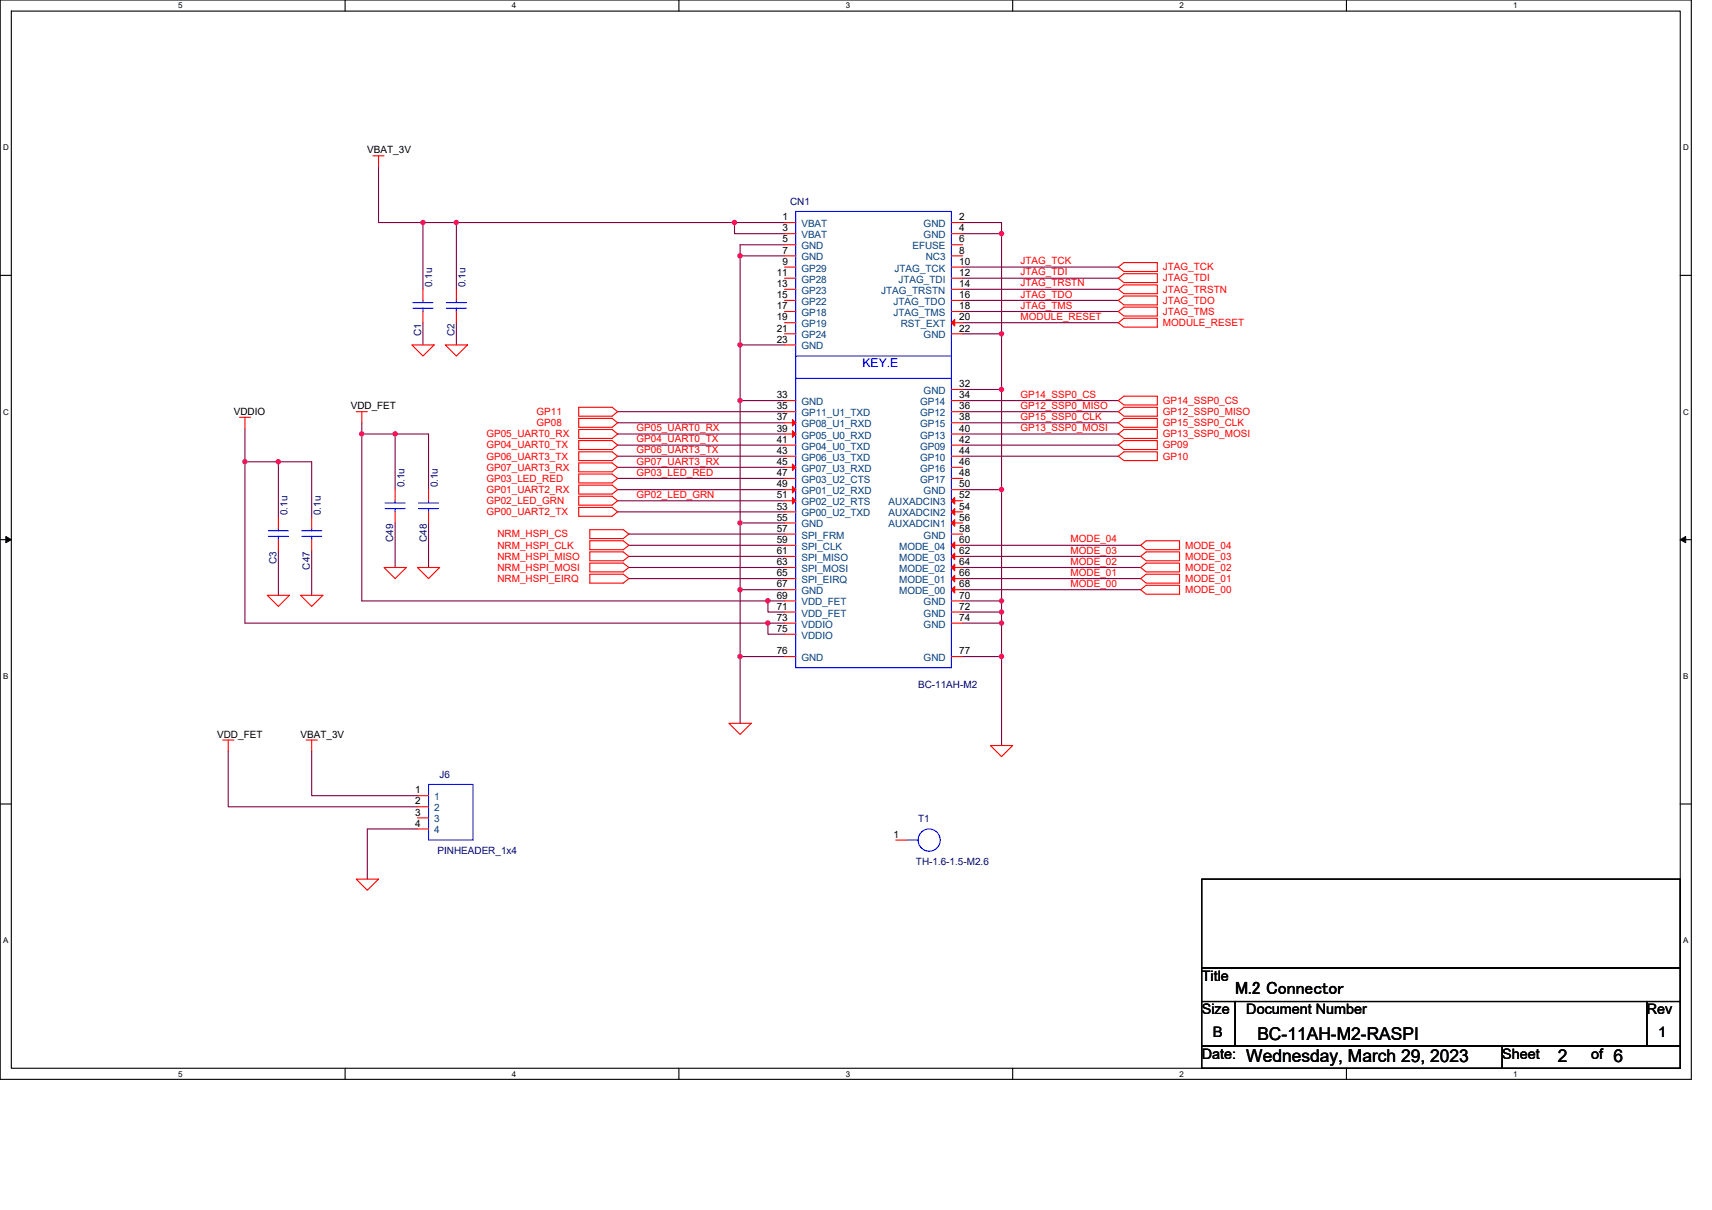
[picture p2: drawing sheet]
<svg xmlns="http://www.w3.org/2000/svg" width="297mm" height="210mm" viewBox="0 0 297 210" stroke-linecap="round" stroke-linejoin="round" font-family="sans-serif">
<path d="M0 0h293.5v187.2h-293.5zM2 1.9h289.5v183.4h-289.5z" fill="none" stroke="#000" stroke-width=".19"/>
<g fill="#fff">
<path d="M30.9 .2h.8v1.6h-.8z"/>
<path d="M30.9 185.5h.8v1.6h-.8z"/>
</g>
<path d="M59.9 0v1.9M59.9 185.3v1.9" fill="none" stroke="#000" stroke-width=".19"/>
<g fill="#fff">
<path d="M88.8 .2h.8v1.6h-.8z"/>
<path d="M88.8 185.5h.8v1.6h-.8z"/>
</g>
<path d="M117.8 0v1.9M117.8 185.3v1.9" fill="none" stroke="#000" stroke-width=".19"/>
<g fill="#fff">
<path d="M146.7 .2h.8v1.6h-.8z"/>
<path d="M146.7 185.5h.8v1.6h-.8z"/>
</g>
<path d="M175.7 0v1.9M175.7 185.3v1.9" fill="none" stroke="#000" stroke-width=".19"/>
<g fill="#fff">
<path d="M204.7 .2h.7v1.6h-.7z"/>
<path d="M204.7 185.5h.7v1.6h-.7z"/>
</g>
<path d="M233.6 0v1.9M233.6 185.3v1.9" fill="none" stroke="#000" stroke-width=".19"/>
<g fill="#fff">
<path d="M262.6 .2h.7v1.6h-.7z"/>
<path d="M262.6 185.5h.7v1.6h-.7z"/>
<path d="M.5 24.8h1v1.6h-1z"/>
<path d="M292 24.8h1v1.6h-1z"/>
<path d="M.5 70.7h1v1.5h-1z"/>
<path d="M292 70.7h1v1.5h-1z"/>
</g>
<path d="M0 47.8h2M291.5 47.8h2" fill="none" stroke="#000" stroke-width=".19"/>
<g fill="#fff">
<path d="M.5 116.5h.9v1.6h-.9z"/>
<path d="M292 116.5h.9v1.6h-.9z"/>
</g>
<path d="M0 93.6h2M291.5 93.6h2" fill="none" stroke="#000" stroke-width=".19"/>
<path d="M1 93.1l1 .5-1 .5zM291.5 93.6l1-.5v1z" fill="#000" stroke="#000" stroke-width=".17"/>
<g fill="#fff">
<path d="M.5 162.4h.9v1.5h-.9z"/>
<path d="M292 162.4h.9v1.5h-.9z"/>
</g>
<path d="M0 139.5h2M291.5 139.5h2M208.5 152.5h83v15.4h-83zM208.5 167.9h83v5.8h-83zM208.5 173.7h5.8v7.8h-5.8zM214.3 173.7h71.4v7.8h-71.4zM285.7 173.7h5.8v7.8h-5.8zM208.5 181.5h52.1v3.8h-52.1zM260.6 181.5h30.9v3.8h-30.9z" fill="none" stroke="#000" stroke-width=".19"/>
<g fill="none" stroke="#800040" stroke-width=".19">
<path d="M65.7 29v9.6h7.7M73.4 38.6v11.6M73.4 38.6h5.8M79.2 38.6v11.6M79.2 38.6h48.2M127.4 38.6v1.9h8.7M127.4 38.6h8.7M167 38.6h6.8v1.9M73.4 56v3.8M79.2 56v3.8M128.4 44.4h7.7M128.4 44.4v15.4"/>
<path d="M128.4 59.8h7.7M128.4 59.8v9.7M136.1 42.5h-7.7v1.9M167 52.1h27M167 48.3h27M167 46.3h27M167 54h27M167 50.2h27M167 56h27M167 40.5h6.8M167 57.9h6.8M173.8 40.5v17.4"/>
<path d="M173.8 57.9v9.7M42.5 74.3v5.8M62.8 73.3v2h5.8M62.8 75.3v28.9h70.4M68.6 75.3v9.6M68.6 75.3h5.8v9.6M107.2 77.2h28.9M107.2 75.3h28.9M107.2 79.1h28.9M107.2 71.4h28.9M107.2 73.3h28.9M128.4 69.5h7.7"/>
<path d="M128.4 69.5v21.2M167 71.4h27M167 75.3h27M167 69.5h27M167 73.3h27M167 77.2h27M167 79.1h27M167 67.6h6.8M173.8 67.6v17.3M42.5 80.1v28h90.7M42.5 80.1h5.8M48.3 95.5v7.8"/>
<path d="M48.3 80.1h5.8v9.7M48.3 80.1v9.7M54.1 95.5v7.8M68.6 90.7v7.7M74.4 90.7v7.7M107.2 88.8h28.9M107.2 84.9h28.9M107.2 86.9h28.9M107.2 83h28.9M107.2 81.1h28.9M109.1 92.6h27M109.1 98.4h27"/>
<path d="M109.1 94.6h27M109.1 96.5h27M128.4 90.7h7.7M128.4 90.7v11.6M167 94.6h30.9M167 96.5h30.9M167 98.4h30.9M167 84.9h6.8M173.8 84.9v19.3M109.1 100.4h27M128.4 102.3h7.7M128.4 113.9h7.7"/>
<path d="M128.4 102.3v11.6M128.4 113.9v11.6M133.2 108.1v1.9h2.9M133.2 108.1h2.9M133.2 104.2v2h2.9M133.2 104.2h2.9M167 100.4h30.9M167 102.3h30.9M167 104.2h6.8M167 106.2h6.8M167 108.1h6.8M167 113.9h6.8"/>
<path d="M173.8 104.2v2M173.8 106.2v1.9M173.8 108.1v5.8M173.8 113.9v15.4M39.6 130.3v9.7h32.8M54.1 130.3v7.7h18.3M72.4 143.8h-8.7v8.7"/>
</g>
<g fill="#f0f" stroke="#f0f" stroke-width=".19">
<circle cx="73.4" cy="38.6" r=".38"/>
<circle cx="79.2" cy="38.6" r=".38"/>
<circle cx="127.4" cy="38.6" r=".38"/>
<circle cx="133.2" cy="108.1" r=".38"/>
<circle cx="128.4" cy="59.8" r=".38"/>
<circle cx="128.4" cy="44.4" r=".38"/>
<circle cx="128.4" cy="69.5" r=".38"/>
<circle cx="128.4" cy="102.3" r=".38"/>
<circle cx="128.4" cy="90.7" r=".38"/>
<circle cx="173.8" cy="57.9" r=".38"/>
<circle cx="173.8" cy="40.5" r=".38"/>
<circle cx="173.8" cy="67.6" r=".38"/>
<circle cx="173.8" cy="104.2" r=".38"/>
<circle cx="173.8" cy="84.9" r=".38"/>
<circle cx="173.8" cy="108.1" r=".38"/>
<circle cx="173.8" cy="106.2" r=".38"/>
<circle cx="48.3" cy="80.1" r=".38"/>
<circle cx="42.5" cy="80.1" r=".38"/>
<circle cx="128.4" cy="113.9" r=".38"/>
<circle cx="173.8" cy="113.9" r=".38"/>
<circle cx="68.6" cy="75.3" r=".38"/>
<circle cx="133.2" cy="104.2" r=".38"/>
<circle cx="62.8" cy="75.3" r=".38"/>
</g>
<g fill="none" stroke="#f00" stroke-width=".19">
<path d="M64.7 27h1.9M65.7 27v2M136.1 38.6h2M165.1 38.6h1.9M71.5 59.8h3.8l-1.9 2zM73.4 50.2v1.9M73.4 54v2M77.3 59.8h3.8l-1.9 2zM79.2 50.2v1.9M79.2 54v2M136.1 40.5h2M136.1 42.5h2"/>
<path d="M136.1 44.4h2M136.1 46.3h2M136.1 48.3h2M136.1 50.2h2M136.1 52.1h2M136.1 54h2M136.1 56h2M136.1 57.9h2M136.1 59.8h2M165.1 40.5h1.9M165.1 42.5h1.9M165.1 44.4h1.9"/>
<path d="M165.1 46.3h1.9M165.1 48.3h1.9M165.1 50.2h1.9M165.1 52.1h1.9M165.1 54h1.9M165.1 56h1.9M165.1 57.9h1.9M194 48.3l1-.8h5.8v1.5h-5.8zM194 46.3l1-.7h5.8v1.5h-5.8zM194 54l1-.7h5.8v1.5h-5.8zM194 50.2l1-.8h5.8v1.5h-5.8zM194 56l1-.8h5.8v1.5h-5.8z"/>
<path d="M194 52.1l1-.7h5.8v1.5h-5.8zM41.5 72.4h2M42.5 72.4v1.9M61.8 71.4h1.9M62.8 71.4v1.9M100.4 76.4h5.8l1 .8-1 .8h-5.8zM100.4 74.5h5.8l1 .8-1 .8h-5.8zM100.4 78.4h5.8l1 .7-1 .8h-5.8zM100.4 70.7h5.8l1 .7-1 .8h-5.8zM100.4 72.6h5.8l1 .7-1 .8h-5.8zM136.1 69.5h2M136.1 71.4h2"/>
<path d="M136.1 73.3h2M136.1 75.3h2M136.1 77.2h2M136.1 79.1h2M165.1 67.6h1.9M165.1 69.5h1.9M165.1 71.4h1.9M165.1 73.3h1.9M165.1 75.3h1.9M165.1 77.2h1.9M165.1 79.1h1.9M194 77.2l1-.8h5.8v1.6h-5.8z"/>
<path d="M194 79.1l1-.7h5.8v1.5h-5.8zM194 71.4l1-.7h5.8v1.5h-5.8zM194 75.3l1-.8h5.8v1.6h-5.8zM194 69.5l1-.8h5.8v1.6h-5.8zM194 73.3l1-.7h5.8v1.5h-5.8zM48.3 89.8v1.9M48.3 93.6v1.9M54.1 89.8v1.9M54.1 93.6v1.9M66.6 98.4h3.9l-1.9 2zM68.6 84.9v2M68.6 88.8v1.9"/>
<path d="M72.4 98.4h3.9l-1.9 2zM74.4 84.9v2M74.4 88.8v1.9M100.4 88h5.8l1 .8-1 .8h-5.8zM100.4 84.2h5.8l1 .7-1 .8h-5.8zM100.4 80.3h5.8l1 .8-1 .8h-5.8zM100.4 86.1h5.8l1 .8-1 .7h-5.8zM100.4 82.2h5.8l1 .8-1 .8h-5.8zM102.3 91.9h5.8l1 .7-1 .8h-5.8zM102.3 93.8h5.8l1 .8-1 .8h-5.8zM102.3 95.7h5.8l1 .8-1 .8h-5.8zM102.3 97.7h5.8l1 .7-1 .8h-5.8z"/>
<path d="M102.3 99.6h5.8l1 .8-1 .8h-5.8zM136.1 81.1h2M136.1 83h2M136.1 84.9h2M136.1 86.9h2M136.1 88.8h2M136.1 90.7h2M136.1 92.6h2M136.1 94.6h2M136.1 96.5h2M136.1 98.4h2M165.1 81.1h1.9"/>
<path d="M165.1 83h1.9M165.1 84.9h1.9M165.1 86.9h1.9M165.1 88.8h1.9M165.1 90.7h1.9M165.1 92.6h1.9M165.1 94.6h1.9M165.1 96.5h1.9M165.1 98.4h1.9M197.9 94.6l1-.8h5.8v1.6h-5.8zM197.9 96.5l1-.8h5.8v1.6h-5.8zM197.9 98.4l1-.7h5.8v1.5h-5.8z"/>
<path d="M46.4 103.3h3.8l-1.9 1.9zM52.2 103.3h3.8l-1.9 1.9zM136.1 100.4h2M136.1 102.3h2M136.1 104.2h2M136.1 106.2h2M136.1 108.1h2M136.1 110h2M136.1 113.9h2M165.1 100.4h1.9M165.1 102.3h1.9M165.1 104.2h1.9"/>
<path d="M165.1 106.2h1.9M165.1 108.1h1.9M165.1 113.9h1.9M197.9 100.4l1-.8h5.8v1.6h-5.8zM197.9 102.3l1-.8h5.8v1.6h-5.8zM38.6 128.4h2M39.6 128.4v1.9M53.1 128.4h2M54.1 128.4v1.9M72.4 138h2M72.4 140h2M126.5 125.5h3.8l-1.9 1.9z"/>
<path d="M171.8 129.3h3.9l-1.9 2zM61.8 152.5h3.9l-2 1.9zM72.4 141.9h2M72.4 143.8h2M155.4 145.7h2"/>
</g>
<g fill="none" stroke="#00f" stroke-width=".19">
<path d="M138.1 36.7h27v79.1h-27zM71.6 53.5h3.5M71.6 52.5h3.5M73.4 52.1v.4M73.4 53.5v.5M77.4 53.5h3.5M77.4 52.5h3.5M79.2 52.1v.4M79.2 53.5v.5M138.1 61.8h27M138.1 65.6h27M46.6 93h3.4"/>
<path d="M46.6 92.1h3.4M48.3 91.7v.4M48.3 93v.6M52.3 93h3.5M52.3 92.1h3.5M54.1 91.7v.4M54.1 93v.6M66.8 88.2h3.5M66.8 87.2h3.5M68.6 86.9v.3M68.6 88.2v.6M72.6 88.2h3.5"/>
<path d="M72.6 87.2h3.5M74.4 86.9v.3M74.4 88.2v.6M74.4 136.1h7.7v9.6h-7.7zM157.4 145.7h1.9"/>
<circle cx="161.2" cy="145.7" r="1.92"/>
</g>
<g fill="#f00" stroke="#f00" stroke-width=".19">
<path d="M165.1 56l.5-.6v1.2z"/>
<path d="M137.5 72.8l.6 .5-.6 .6z"/>
<path d="M137.5 74.7l.6 .6-.6 .6z"/>
<path d="M137.5 80.5l.6 .6-.6 .5z"/>
<path d="M137.5 84.4l.6 .5-.6 .6z"/>
<path d="M137.5 86.3l.6 .6-.6 .5z"/>
<path d="M165.1 86.9l.5-.6v1.1z"/>
<path d="M165.1 88.8l.5-.6v1.2z"/>
<path d="M165.1 90.7l.5-.6v1.2z"/>
<path d="M165.1 94.6l.5-.6v1.2z"/>
<path d="M165.1 96.5l.5-.6v1.2z"/>
<path d="M165.1 98.4l.5-.5v1.1z"/>
<path d="M165.1 100.4l.5-.6v1.1z"/>
<path d="M165.1 102.3l.5-.6v1.2z"/>
</g>
<g font-size="3.1">
<text x="214.3" y="172.5">M.2 Connector</text>
<text x="216.2" y="184.2">Wednesday, March 29, 2023</text>
<text x="218.2" y="180.3">BC-11AH-M2-RASPI</text>
<text x="270.3" y="184.2">2</text>
<text x="279.9" y="184.2">6</text>
</g>
<g font-size="2.5">
<text x="208.5" y="170.2">Title</text>
<text x="208.5" y="176">Size</text>
<text x="210.5" y="179.8">B</text>
<text x="216.2" y="176">Document Number</text>
<text x="285.7" y="176">Rev</text>
<text x="287.7" y="179.8">1</text>
<text x="208.5" y="183.7">Date:</text>
<text x="260.6" y="183.7">Sheet</text>
<text x="276.1" y="183.7">of</text>
</g>
<text font-size="2.1" fill="#00f" x="149.6" y="63.7">KEY.E</text>
<g font-size="1.7">
<text x="63.7" y="26.6">VBAT_3V</text>
<text x="135.7" y="38.2">1</text>
<text x="135.7" y="40.1">3</text>
<text x="166.4" y="38.2">2</text>
<text x="166.4" y="40.1">4</text>
<text x="134.8" y="47.9">11</text>
<text x="135.7" y="42.1">5</text>
<text x="135.7" y="44">7</text>
<text x="135.7" y="45.9">9</text>
<text x="166.4" y="47.9">12</text>
<text x="166.4" y="44">8</text>
<text x="166.4" y="45.9">10</text>
<text x="166.4" y="42.1">6</text>
<text x="134.8" y="49.8">13</text>
<text x="134.8" y="51.7">15</text>
<text x="134.8" y="53.6">17</text>
<text x="166.4" y="51.7">16</text>
<text x="166.4" y="49.8">14</text>
<text x="166.4" y="53.6">18</text>
<text x="134.8" y="55.6">19</text>
<text x="134.8" y="57.5">21</text>
<text x="134.8" y="59.4">23</text>
<text x="166.4" y="55.6">20</text>
<text x="166.4" y="57.5">22</text>
<text x="60.9" y="71">VDD_FET</text>
<text x="134.8" y="69.1">33</text>
<text x="134.8" y="71">35</text>
<text x="166.4" y="67.2">32</text>
<text x="166.4" y="69.1">34</text>
<text x="166.4" y="71">36</text>
<text x="40.6" y="72">VDDIO</text>
<text x="134.8" y="72.9">37</text>
<text x="134.8" y="74.9">39</text>
<text x="134.8" y="76.8">41</text>
<text x="166.4" y="72.9">38</text>
<text x="166.4" y="74.9">40</text>
<text x="166.4" y="76.8">42</text>
<text x="134.8" y="78.7">43</text>
<text x="134.8" y="80.7">45</text>
<text x="134.8" y="82.6">47</text>
<text x="166.4" y="78.7">44</text>
<text x="166.4" y="80.7">46</text>
<text x="166.4" y="82.6">48</text>
<text x="134.8" y="84.5">49</text>
<text x="134.8" y="86.5">51</text>
<text x="134.8" y="88.4">53</text>
<text x="166.4" y="84.5">50</text>
<text x="166.4" y="86.5">52</text>
<text x="166.4" y="88.4">54</text>
<text x="134.8" y="90.3">55</text>
<text x="134.8" y="92.2">57</text>
<text x="134.8" y="94.2">59</text>
<text x="166.4" y="92.2">58</text>
<text x="166.4" y="90.3">56</text>
<text x="166.4" y="94.2">60</text>
<text x="134.8" y="96.1">61</text>
<text x="134.8" y="98">63</text>
<text x="134.8" y="100">65</text>
<text x="134.8" y="101.9">67</text>
<text x="166.4" y="96.1">62</text>
<text x="166.4" y="98">64</text>
<text x="166.4" y="100">66</text>
<text x="166.4" y="101.9">68</text>
<text x="134.8" y="103.8">69</text>
<text x="134.8" y="105.8">71</text>
<text x="134.8" y="107.7">73</text>
<text x="166.4" y="103.8">70</text>
<text x="166.4" y="105.8">72</text>
<text x="166.4" y="107.7">74</text>
<text x="134.8" y="109.6">75</text>
<text x="134.8" y="113.5">76</text>
<text x="166.4" y="113.5">77</text>
<text x="37.7" y="128">VDD_FET</text>
<text x="52.2" y="128">VBAT_3V</text>
<text x="72" y="137.6">1</text>
<text x="72" y="139.6">2</text>
<text x="72" y="141.5">3</text>
<text x="72" y="143.4">4</text>
<text x="155" y="145.3">1</text>
</g>
<g font-size="1.7" fill="#000080">
<text x="137.1" y="35.5">CN1</text>
<text x="75" y="49.8" transform="rotate(-90 75 49.8)">0.1u</text>
<text x="80.8" y="49.8" transform="rotate(-90 80.8 49.8)">0.1u</text>
<text x="73.1" y="58.3" transform="rotate(-90 73.1 58.3)">C1</text>
<text x="78.9" y="58.3" transform="rotate(-90 78.9 58.3)">C2</text>
<text x="49.9" y="89.4" transform="rotate(-90 49.9 89.4)">0.1u</text>
<text x="55.7" y="89.4" transform="rotate(-90 55.7 89.4)">0.1u</text>
<text x="70.2" y="84.5" transform="rotate(-90 70.2 84.5)">0.1u</text>
<text x="76" y="84.5" transform="rotate(-90 76 84.5)">0.1u</text>
<text x="68.2" y="94" transform="rotate(-90 68.2 94)">C49</text>
<text x="74" y="94" transform="rotate(-90 74 94)">C48</text>
<text x="48" y="97.9" transform="rotate(-90 48 97.9)">C3</text>
<text x="53.8" y="98.8" transform="rotate(-90 53.8 98.8)">C47</text>
<text x="159.3" y="119.3">BC-11AH-M2</text>
<text x="76.3" y="134.9">J6</text>
<text x="159.3" y="142.7">T1</text>
<text x="75.9" y="148.1">PINHEADER_1x4</text>
<text x="158.9" y="150">TH-1.6-1.5-M2.6</text>
</g>
<g font-size="1.7" fill="#004080">
<text x="139" y="39.4">VBAT</text>
<text x="139" y="41.3">VBAT</text>
<text x="160.2" y="39.4">GND</text>
<text x="160.2" y="41.3">GND</text>
<text x="139" y="43.2">GND</text>
<text x="139" y="45.2">GND</text>
<text x="139" y="47.1">GP29</text>
<text x="155.2" y="47.1">JTAG_TCK</text>
<text x="158.3" y="43.2">EFUSE</text>
<text x="160.6" y="45.2">NC3</text>
<text x="139" y="49">GP28</text>
<text x="139" y="51">GP23</text>
<text x="139" y="52.9">GP22</text>
<text x="152.9" y="51">JTAG_TRSTN</text>
<text x="155" y="52.9">JTAG_TDO</text>
<text x="155.9" y="49">JTAG_TDI</text>
<text x="139" y="54.8">GP18</text>
<text x="139" y="56.8">GP19</text>
<text x="139" y="58.7">GP24</text>
<text x="155" y="54.8">JTAG_TMS</text>
<text x="156.3" y="56.8">RST_EXT</text>
<text x="160.2" y="58.7">GND</text>
<text x="139" y="60.6">GND</text>
<text x="139" y="70.3">GND</text>
<text x="159.6" y="70.3">GP14</text>
<text x="160.2" y="68.3">GND</text>
<text x="139" y="72.2">GP11_U1_TXD</text>
<text x="139" y="74.1">GP08_U1_RXD</text>
<text x="139" y="76.1">GP05_U0_RXD</text>
<text x="139" y="78">GP04_U0_TXD</text>
<text x="159.6" y="72.2">GP12</text>
<text x="159.6" y="74.1">GP15</text>
<text x="159.6" y="76.1">GP13</text>
<text x="159.6" y="78">GP09</text>
<text x="139" y="79.9">GP06_U3_TXD</text>
<text x="139" y="81.9">GP07_U3_RXD</text>
<text x="139" y="83.8">GP03_U2_CTS</text>
<text x="159.6" y="79.9">GP10</text>
<text x="159.6" y="81.9">GP16</text>
<text x="159.6" y="83.8">GP17</text>
<text x="139" y="85.7">GP01_U2_RXD</text>
<text x="139" y="87.7">GP02_U2_RTS</text>
<text x="139" y="89.6">GP00_U2_TXD</text>
<text x="154.2" y="87.7">AUXADCIN3</text>
<text x="154.2" y="89.6">AUXADCIN2</text>
<text x="160.2" y="85.7">GND</text>
<text x="139" y="91.5">GND</text>
<text x="139" y="93.4">SPI_FRM</text>
<text x="139" y="95.4">SPI_CLK</text>
<text x="154.2" y="91.5">AUXADCIN1</text>
<text x="156" y="95.4">MODE_04</text>
<text x="160.2" y="93.4">GND</text>
<text x="139" y="97.3">SPI_MISO</text>
<text x="139" y="99.2">SPI_MOSI</text>
<text x="139" y="101.2">SPI_EIRQ</text>
<text x="156" y="97.3">MODE_03</text>
<text x="156" y="99.2">MODE_02</text>
<text x="156" y="101.2">MODE_01</text>
<text x="139" y="103.1">GND</text>
<text x="139" y="105">VDD_FET</text>
<text x="139" y="107">VDD_FET</text>
<text x="156" y="103.1">MODE_00</text>
<text x="160.2" y="105">GND</text>
<text x="160.2" y="107">GND</text>
<text x="139" y="108.9">VDDIO</text>
<text x="139" y="110.8">VDDIO</text>
<text x="160.2" y="108.9">GND</text>
<text x="139" y="114.7">GND</text>
<text x="160.2" y="114.7">GND</text>
<text x="75.3" y="138.8">1</text>
<text x="75.3" y="140.7">2</text>
<text x="75.3" y="142.7">3</text>
<text x="75.3" y="144.6">4</text>
</g>
<g font-size="1.7" fill="#f00">
<text x="177.1" y="47.8">JTAG_TDI</text>
<text x="177.1" y="45.8">JTAG_TCK</text>
<text x="201.8" y="46.9">JTAG_TCK</text>
<text x="177.1" y="51.6">JTAG_TDO</text>
<text x="177.1" y="53.6">JTAG_TMS</text>
<text x="177.1" y="49.7">JTAG_TRSTN</text>
<text x="201.8" y="52.7">JTAG_TDO</text>
<text x="201.8" y="48.8">JTAG_TDI</text>
<text x="201.8" y="50.8">JTAG_TRSTN</text>
<text x="177.1" y="55.5">MODULE_RESET</text>
<text x="201.8" y="54.6">JTAG_TMS</text>
<text x="201.8" y="56.6">MODULE_RESET</text>
<text x="177.1" y="70.9">GP12_SSP0_MISO</text>
<text x="177.1" y="69">GP14_SSP0_CS</text>
<text x="201.8" y="70.1">GP14_SSP0_CS</text>
<text x="84.4" y="77.8">GP04_UART0_TX</text>
<text x="84.4" y="75.9">GP05_UART0_RX</text>
<text x="93.1" y="72">GP11</text>
<text x="93.1" y="73.9">GP08</text>
<text x="110.4" y="76.7">GP04_UART0_TX</text>
<text x="110.4" y="74.8">GP05_UART0_RX</text>
<text x="177.1" y="74.8">GP13_SSP0_MOSI</text>
<text x="177.1" y="72.9">GP15_SSP0_CLK</text>
<text x="201.8" y="77.8">GP09</text>
<text x="201.8" y="72">GP12_SSP0_MISO</text>
<text x="201.8" y="75.9">GP13_SSP0_MOSI</text>
<text x="201.8" y="73.9">GP15_SSP0_CLK</text>
<text x="84.4" y="79.7">GP06_UART3_TX</text>
<text x="84.4" y="81.7">GP07_UART3_RX</text>
<text x="84.4" y="83.6">GP03_LED_RED</text>
<text x="110.4" y="82.5">GP03_LED_RED</text>
<text x="110.4" y="78.7">GP06_UART3_TX</text>
<text x="110.4" y="80.6">GP07_UART3_RX</text>
<text x="201.8" y="79.7">GP10</text>
<text x="84.4" y="89.4">GP00_UART2_TX</text>
<text x="84.4" y="85.5">GP01_UART2_RX</text>
<text x="84.4" y="87.4">GP02_LED_GRN</text>
<text x="110.4" y="86.4">GP02_LED_GRN</text>
<text x="86.3" y="93.2">NRM_HSPI_CS</text>
<text x="86.3" y="95.2">NRM_HSPI_CLK</text>
<text x="185.7" y="94.1">MODE_04</text>
<text x="205.6" y="95.2">MODE_04</text>
<text x="86.3" y="97.1">NRM_HSPI_MISO</text>
<text x="86.3" y="99">NRM_HSPI_MOSI</text>
<text x="86.3" y="101">NRM_HSPI_EIRQ</text>
<text x="185.7" y="96">MODE_03</text>
<text x="185.7" y="98">MODE_02</text>
<text x="185.7" y="99.9">MODE_01</text>
<text x="185.7" y="101.8">MODE_00</text>
<text x="205.6" y="97.1">MODE_03</text>
<text x="205.6" y="99">MODE_02</text>
<text x="205.6" y="101">MODE_01</text>
<text x="205.6" y="102.9">MODE_00</text>
</g>
<g font-size="1.4">
<text x="30.9" y="1.5">5</text>
<text x="88.8" y="1.5">4</text>
<text x="146.7" y="1.5">3</text>
<text x="204.7" y="1.5">2</text>
<text x="262.6" y="1.5">1</text>
<text x=".5" y="26.1">D</text>
<text x="292" y="26.1">D</text>
<text x=".5" y="71.9">C</text>
<text x="292" y="71.9">C</text>
<text x=".5" y="117.8">B</text>
<text x="292" y="117.8">B</text>
<text x=".5" y="163.6">A</text>
<text x="292" y="163.6">A</text>
<text x="30.9" y="186.8">5</text>
<text x="88.8" y="186.8">4</text>
<text x="146.7" y="186.8">3</text>
<text x="204.7" y="186.8">2</text>
<text x="262.6" y="186.8">1</text>
</g>
</svg>
